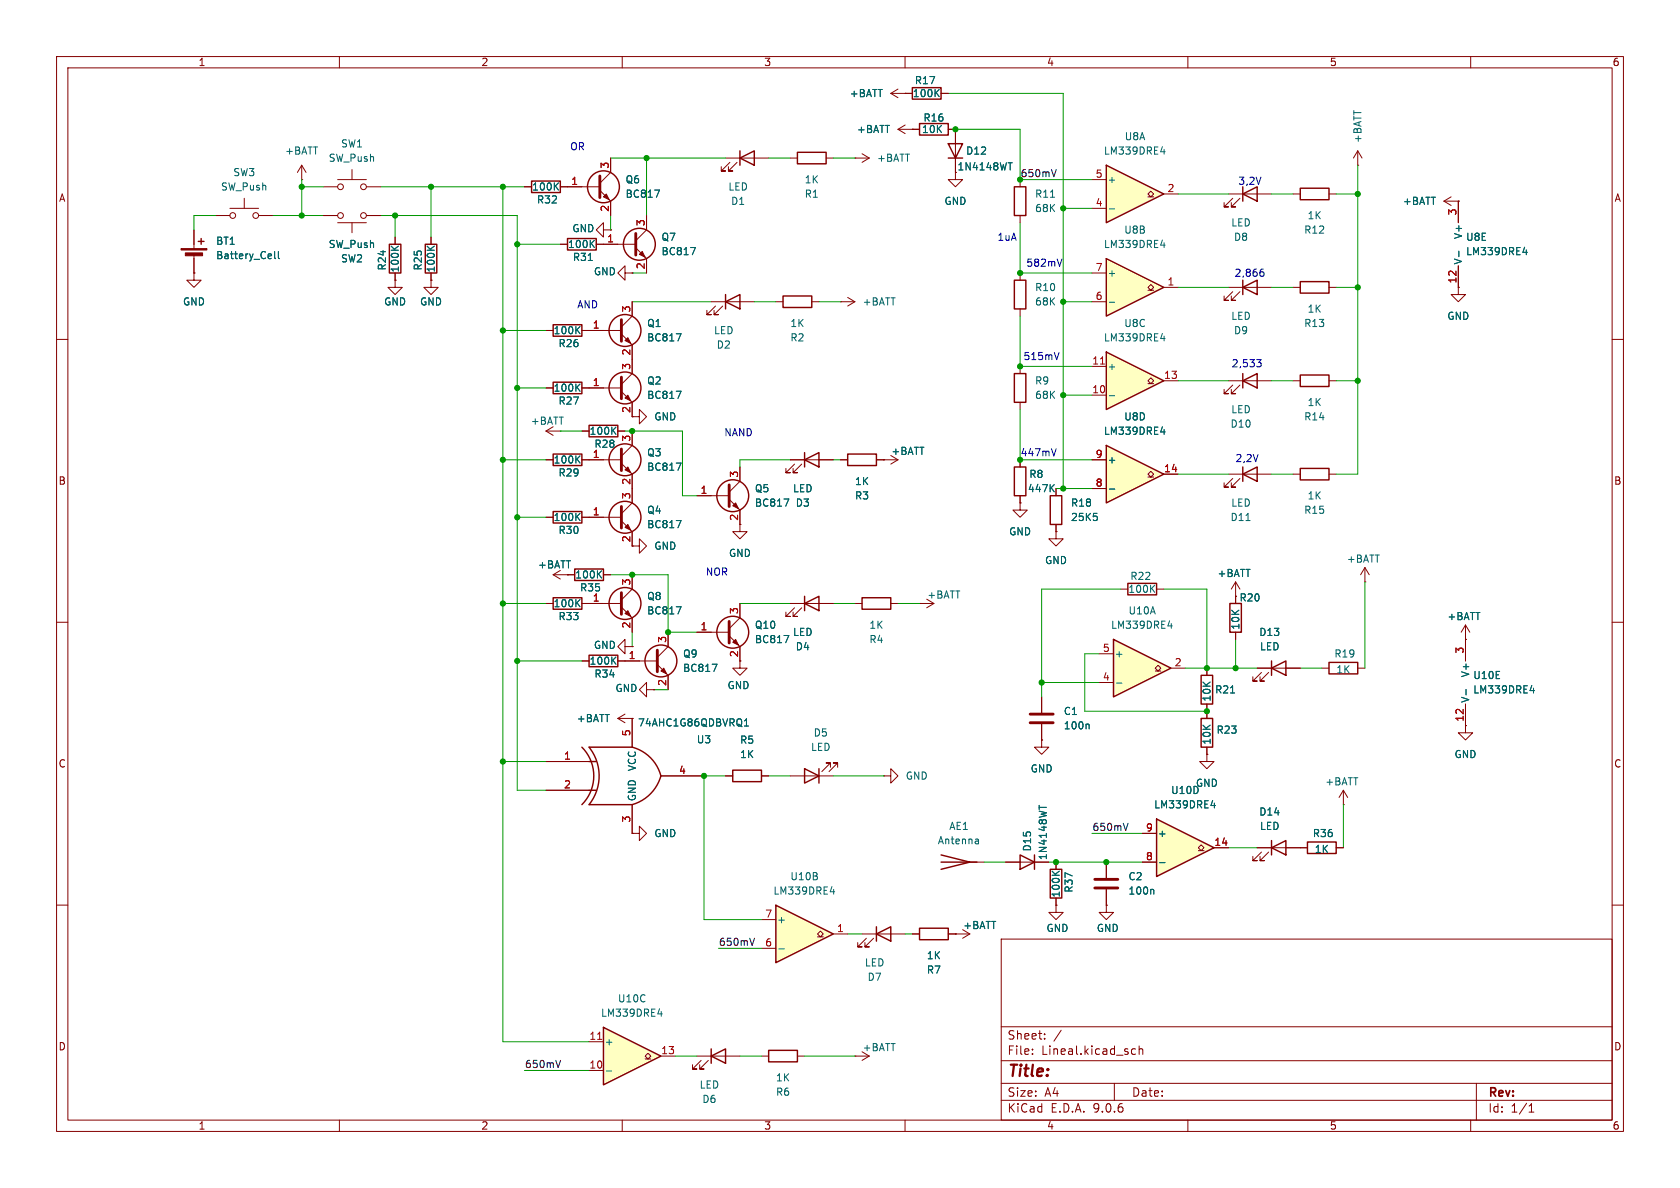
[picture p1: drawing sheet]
<svg xmlns="http://www.w3.org/2000/svg" width="297mm" height="210mm" viewBox="0 0 297 210" stroke-linecap="round" stroke-linejoin="round" font-family="sans-serif">
<g fill="none" stroke="#840000" stroke-width=".18">
<path d="M10 10h277v190h-277zM12 12h273v186h-273zM60 10v2M110 10v2M160 10v2M210 10v2M260 10v2M128.3 27.9h7.6M129 28.7l-1.5 1.5h.8h-.8v-.7M130.3 28.7l-1.5 1.5h.7h-.7v-.7M240 29.2h.1M240 26.7l-.7 1.2"/>
<path d="M240 26.7l.8 1.2M240 26.7v2.5M255.3 35.6l1.2 .7M255.3 35.6h2.5M256.5 34.8l-1.2 .8M257.8 35.6h.1M257.8 35.6v3.8M148.6 53.3h.1M148.6 53.3h2.5M149.9 52.6l1.2 .7M151.1 53.3l-1.2 .8M257.8 50.8v1.3h1.3l-1.3 1.2-1.3-1.2h1.3"/>
<path d="M257.8 50.8h.1M257.8 47v3.8M10 60h2M285 60h2M180.3 81.3v1.3M180.3 87.6v1.3M10 110h2M285 110h2M186.7 152.4v1.3M186.7 158.8v1.2M10 160h2M177 166h108v32h-108z"/>
<path d="M195.6 160v1.3h1.2l-1.2 1.3-1.3-1.3h1.3M195.6 160h.1M285 160h2M60 198v2M110 198v2M160 198v2M177 194.5h108M177 191.5h108M177 187.5h108M177 181.5h108M182.5 186.3v.1M182.5 185.5v.1"/>
<path d="M184.7 183.6v.1M184.7 182.8v.1M187.6 182.1l-1.3 2M197 191.5v3M200.1 186.3l.2 .1 .4-.1M200.7 185.5l-.4-.1-.2 .1M201.4 185.5l.2-.1 .4 .1v.9M201.4 184.9v1.5M210 198v2M260 198v2M261 191.5v6.5M270.3 196.6h.9"/>
<path d="M270.3 195.5l.4-.4v1.5"/>
</g>
<path d="M130.8 27.9l2.5-1.2v2.5zM130.8 26.7v2.5M179.3 82.6h2.1v5h-2.1zM185.7 153.7h2v5.1h-2z" fill="none" stroke="#840000" stroke-width=".25"/>
<path d="M257.9 44.4v1M269.2 44.6h.8M269.8 44.2v.8M185.8 86.2l.6 .7M186.4 85.7l-.7 .7M186 154l.7 .7M187.3 154l-.8 .5" fill="none" stroke="#006464" stroke-width=".18"/>
<path d="M195.6 45.7l10.1 5.1-10.1 5.1z" fill="#ffffc2"/>
<path d="M195.6 45.7l10.1 5.1-10.1 5.1zM219.7 50.8l2.5-1.3v2.6zM219.7 49.5v2.6M229.9 49.8h5v2h-5z" fill="none" stroke="#840000" stroke-width=".25"/>
<path d="M193 48.3h2.6M193 53.3h2.6M202.9 51.3h.6l-.6-.5 .6-.5 .5 .5-.5 .5h.5M205.7 50.8h2.6M217.2 50.8h7.6M217.9 51.6l-1.5 1.5h.8h-.8v-.8M219.2 51.6l-1.5 1.5h.7h-.7v-.8M228.6 50.8h1.3M234.9 50.8h1.3" fill="none" stroke="#840000" stroke-width=".18"/>
<path d="M196.1 53.4h1M205.2 43.3h.8M205.8 42.9v.9" fill="none" stroke="#006464" stroke-width=".18"/>
<g fill="#ffffc2">
<path d="M104.1 134.6h1.3z"/>
<path d="M104.1 139.7h1.3z"/>
</g>
<path d="M104.1 132.1h7.7M104.1 142.2h7.7" fill="none" stroke="#ffffc2" stroke-width=".18"/>
<path d="M102.9 132.1a7.2 7.2 0 0 1 0 10.1M104.1 132.1h7.7a7.1 7.1 0 0 1 5 5.1 7.4 7.4 0 0 1-5 5h-7.7a8.1 8.1 0 0 0 0-10.1zM104.1 134.6h1.3M104.1 139.7h1.3" fill="none" stroke="#840000" stroke-width=".25"/>
<path d="M156.2 81.3h.1M156.2 81.3h2.5M157.5 80.5l1.2 .8M158.7 81.3l-1.2 .7M96.5 134.6h7.6M96.5 139.7h7.6M111.8 127v5.1M116.8 137.2h7.7M111.8 142.2v5.1" fill="none" stroke="#840000" stroke-width=".18"/>
<path d="M131.6 128.3h.7M131.6 127.4l.4-.3v1.2" fill="none" stroke="#006464" stroke-width=".18"/>
<path d="M195.6 62.2l10.1 5.1-10.1 5.1z" fill="#ffffc2"/>
<path d="M141 26.9h5v2.1h-5zM179.3 33h2.1v5.1h-2.1zM219.7 34.3l2.5-1.3v2.6zM219.7 33v2.6M229.9 33.3h5v2h-5zM179.3 49.5h2.1v5.1h-2.1zM195.6 62.2l10.1 5.1-10.1 5.1zM180.3 151.1l2.6 1.3-2.6 1.3zM182.9 151.1v2.6" fill="none" stroke="#840000" stroke-width=".25"/>
<g fill="none" stroke="#840000" stroke-width=".18">
<path d="M139.7 27.9h1.3M146 27.9h1.3M180.3 31.8v1.2M180.3 38.1v1.3M217.2 34.3h7.6M217.9 35.1l-1.5 1.5h.8h-.8v-.8M219.2 35.1l-1.5 1.5h.7h-.7v-.8M228.6 34.3h1.3M234.9 34.3h1.3M180.3 48.3v1.2M180.3 54.6v1.3M193 64.8h2.6"/>
<path d="M193 69.9h2.6M202.9 67.8h.6l-.6-.5 .6-.5 .5 .5-.5 .5h.5M205.7 67.3h2.6M130.8 116.8v1.3h1.3l-1.3 1.3-1.3-1.3h1.3M177.8 152.4h7.6"/>
</g>
<path d="M194.6 64.4h.7" fill="none" stroke="#a90000" stroke-width=".18"/>
<path d="M185.7 34.9h.7M205.2 59.8h.8M205.8 59.4v.9M196.1 69.9h1M183.7 142.4v.7" fill="none" stroke="#006464" stroke-width=".18"/>
<path d="M195.6 29.2l10.1 5.1-10.1 5.1z" fill="#ffffc2"/>
<g fill="none" stroke="#840000" stroke-width=".25">
<path d="M167.6 25.4h2.6l-1.3 2.5zM167.6 27.9h2.6M195.6 29.2l10.1 5.1-10.1 5.1zM179.3 66h2.1v5.1h-2.1zM219.7 67.3l2.5-1.3v2.6zM219.7 66v2.6M229.9 66.3h5v2h-5zM149.9 80.3h5v2h-5zM212.3 119.4h2.1v5.1h-2.1zM224.8 118.1l2.5-1.3v2.6zM224.8 116.8v2.6M212.3 127h2.1v5.1h-2.1z"/>
<circle cx="110.5" cy="58.4" r="2.82"/>
<circle cx="113" cy="43.2" r="2.82"/>
<circle cx="110.5" cy="68.6" r="2.82"/>
</g>
<g fill="none" stroke="#840000" stroke-width=".18">
<path d="M114.3 38.1v2.5l-1.9 1.9M168.9 22.9v7.6M193 31.8h2.6M193 36.8h2.6M202.9 34.8h.6l-.6-.5 .6-.5 .5 .5-.5 .5h.5M205.7 34.3h2.6M104.1 58.4h5.8M106.7 43.2h5.7M109.9 59.1l1.9 1.9v5l-1.9 1.9M111.8 53.3v2.6l-1.9 1.9M112.4 43.8l1.9 1.9v2.6M104.1 68.6h5.8"/>
<path d="M109.9 69.2l1.9 1.9v2.6M180.3 64.8v1.2M180.3 71.1v1.3M217.2 67.3h7.6M217.9 68.1l-1.5 1.5h.8h-.8v-.8M219.2 68.1l-1.5 1.5h.7h-.7v-.8M228.6 67.3h1.3M234.9 67.3h1.3M148.6 81.3h1.3M154.9 81.3h1.3M213.4 118.1v1.3M222.2 118.1h7.7"/>
<path d="M223 118.9l-1.5 1.5h.7h-.7v-.8M224.3 118.9l-1.5 1.5h.7h-.7v-.8M213.4 124.5v2.5M213.4 132.1v1.3"/>
</g>
<path d="M178.2 28.8h.8M196.1 36.9h1M205.2 26.8h.8M205.8 26.4v.8M119.6 59h.8l-.5 1.3M122.1 43.8h.8l-.5 1.2M119.6 69.2h.8l-.5 1.2M217.5 122.5h.8" fill="none" stroke="#006464" stroke-width=".18"/>
<path d="M109.9 56.5v3.8M112.4 41.3v3.8M109.9 66.7v3.8" fill="none" stroke="#840000" stroke-width=".51"/>
<g fill="#840000" stroke="#840000" stroke-width=".18">
<path d="M110.5 70.4l.5-.5 .5 1z"/>
<path d="M110.5 60.2l.5-.5 .5 1z"/>
<path d="M113 45l.5-.5 .5 1z"/>
</g>
<path d="M195.6 78.7l10.1 5.1-10.1 5.1z" fill="#ffffc2"/>
<g fill="none" stroke="#840000" stroke-width=".25">
<path d="M195.6 78.7l10.1 5.1-10.1 5.1zM185.7 87.6h2v5.1h-2zM224.8 149.9l2.5-1.3v2.5zM224.8 148.6v2.5M231.1 148.8h5.1v2.1h-5.1z"/>
<circle cx="106.7" cy="33" r="2.82"/>
<circle cx="129.5" cy="111.8" r="2.82"/>
</g>
<g fill="none" stroke="#840000" stroke-width=".18">
<path d="M100.3 33h5.7M106 33.7l1.9 1.9v2.5M107.9 27.9v2.6l-1.9 1.9M106.7 40.6v-1.2l-1.3 1.2 1.3 1.3v-1.3h1.2M107.9 40.6h.1M110.5 48.3v-1.3l-1.3 1.3 1.3 1.2v-1.2h1.3M111.8 48.3h.1M180.3 88.9v1.3h1.3l-1.3 1.2-1.2-1.2h1.2M180.3 88.9h.1M186.7 94v1.3h1.3l-1.3 1.2-1.3-1.2h1.3M186.7 94h.1M186.7 86.4v1.2"/>
<path d="M186.7 92.7v1.3M193 81.3h2.6M193 86.4h2.6M202.9 84.3h.6l-.6-.5 .6-.5 .5 .5-.5 .5h.5M205.7 83.8h2.6M123.2 111.8h5.7M128.9 112.4l1.9 1.9v2.5M130.8 106.7v2.5l-1.9 1.9M237.5 139.7l-.8 1.3M237.5 139.7l.8 1.3M237.5 139.7v2.5M222.2 149.9h8.9"/>
<path d="M223 150.6l-1.5 1.5h.7h-.7v-.7M224.3 150.6l-1.5 1.5h.7h-.7v-.7M236.2 149.9h1.3M237.5 142.2h.1"/>
</g>
<path d="M115.7 33.6h.9l-.6 1.3M205.2 76.4h.8M205.8 75.9v.9M193.3 90.7h.6M193.9 91.3l.1 .2-.1 .5M196.1 86.5h1M138.6 112.3h.8l-.5 1.3" fill="none" stroke="#006464" stroke-width=".18"/>
<path d="M106 31.1v3.8M128.9 109.9v3.8" fill="none" stroke="#840000" stroke-width=".51"/>
<g fill="#840000" stroke="#840000" stroke-width=".18">
<path d="M106.7 34.8l.5-.5 .5 1z"/>
<path d="M130 113l.6 1-1.1-.5z"/>
</g>
<path d="M204.5 144.8l10.1 5.1-10.1 5z" fill="#ffffc2"/>
<path d="M199.4 103.1h5.1v2.1h-5.1zM204.5 144.8l10.1 5.1-10.1 5z" fill="none" stroke="#840000" stroke-width=".25"/>
<g fill="none" stroke="#840000" stroke-width=".18">
<path d="M151.1 27.9h.1M151.1 27.9h2.6M152.4 27.2l1.3 .7M153.7 27.9l-1.3 .8M158.7 22.9l1.3 .7M158.7 22.9h2.6M160 22.1l-1.3 .8M161.3 22.9h.1M198.1 104.1h1.3M204.5 104.1h1.2M213.4 133.4v1.2h1.2l-1.2 1.3-1.3-1.3h1.3M213.4 133.4h.1"/>
<path d="M195.6 152.4v2.8M195.6 157.2v2.8M201.9 147.3h2.6M201.9 152.4h2.6M211.8 150.4h.5l-.5-.5 .5-.5 .6 .5-.6 .5h.6M214.6 149.9h2.6"/>
</g>
<path d="M203.6 104l.5 .7M204.1 103.4l-.7 .8M203.8 157.2l.2 .2v.7M205 152.5h1M214.1 142.4h.8M214.7 142v.8" fill="none" stroke="#006464" stroke-width=".18"/>
<path d="M193.5 155.4h4.1M193.5 157h4.1" fill="none" stroke="#840000" stroke-width=".51"/>
<path d="M196.8 113l10.2 5.1-10.2 5.1z" fill="#ffffc2"/>
<g fill="none" stroke="#840000" stroke-width=".25">
<path d="M161.3 15.5h5.1v2h-5.1zM162.6 21.8h5v2.1h-5zM128.3 53.3l2.5-1.2v2.5zM128.3 52.1v2.5M138.4 52.3h5.1v2.1h-5.1zM142.2 81.3l2.6-1.3v2.6zM142.2 80v2.6M219.7 83.8l2.5-1.2v2.5zM219.7 82.6v2.5M229.9 82.8h5v2h-5zM196.8 113l10.2 5.1-10.2 5.1zM217.4 106.7h2.1v5.1h-2.1z"/>
<path d="M234.9 117.1h5.1v2h-5.1zM125.7 186.7l2.6-1.3v2.6zM125.7 185.4v2.6"/>
</g>
<g fill="none" stroke="#840000" stroke-width=".18">
<path d="M157.5 16.5l1.2 .8M157.5 16.5h3.8M158.7 15.7l-1.2 .8M160 16.5h.1M166.4 16.5h1.2M161.3 22.9h1.3M167.6 22.9h1.3M168.9 30.5v1.3h1.3l-1.3 1.2-1.3-1.2h1.3M125.7 53.3h7.6M126.5 54.1l-1.5 1.5h.7h-.7v-.7M127.8 54.1l-1.6 1.5h.8h-.8v-.7M137.2 53.3h1.2"/>
<path d="M143.5 53.3h1.3M139.7 81.3h7.6M140.5 82l-1.6 1.6h.8h-.8v-.8M141.7 82l-1.5 1.6h.8h-.8v-.8M217.2 83.8h7.6M217.9 84.6l-1.5 1.5h.8h-.8v-.8M219.2 84.6l-1.5 1.5h.7h-.7v-.8M228.6 83.8h1.3M234.9 83.8h1.3M194.3 115.6h2.5M204.2 118.6h.5l-.5-.5 .5-.5 .5 .5-.5 .5h.5M207 118.1h2.5"/>
<path d="M218.4 105.4h.1M218.4 102.9l-.7 1.2M218.4 102.9l.8 1.2M218.4 102.9v3.8M218.4 111.8v1.2M233.7 118.1h1.2M240 118.1h1.3M241.3 102.9h.1M241.3 100.3l-.8 1.3M241.3 100.3l.8 1.3M241.3 100.3v2.6M259.1 113h.1"/>
<path d="M259.1 110.5v6.3M259.1 110.5l-.8 1.3M259.1 110.5l.7 1.3M184.1 130.8v1.3h1.3l-1.3 1.3-1.2-1.3h1.2M184.1 130.8h.1M184.1 123.2v2.8M184.1 128v2.8M194.3 120.7h2.5M259.1 128.3v1.2h1.2l-1.2 1.3-1.3-1.3h1.3M259.1 128.3h.1M259.1 124.5v3.8M186.7 160v1.3h1.3l-1.3 1.3-1.3-1.3h1.3"/>
<path d="M186.7 160h.1M123.2 186.7h7.6M124 187.5l-1.6 1.5h.8h-.8v-.8M125.2 187.5l-1.5 1.5h.8h-.8v-.8"/>
</g>
<path d="M165.5 16.4l.5 .7M166 15.8l-.7 .7M220.3 92h.7M206.5 110.6h.8M207.1 110.2v.9M192.4 128l.1 .2v.6M197.4 120.7h.9M259.2 121.9v.9M270.5 122.1h.8M271.1 121.7v.8" fill="none" stroke="#006464" stroke-width=".18"/>
<path d="M182.1 126.2h4.1M182.1 127.8h4.1" fill="none" stroke="#840000" stroke-width=".51"/>
<path d="M106.7 181.6l10.1 5.1-10.1 5.1z" fill="#ffffc2"/>
<path d="M166.4 151.1l5 1.3-5 1.3M166.4 152.4h6.3M154.9 165.1l2.6-1.3v2.6zM154.9 163.8v2.6M162.6 164.1h5v2h-5zM106.7 181.6l10.1 5.1-10.1 5.1z" fill="none" stroke="#840000" stroke-width=".25"/>
<g fill="none" stroke="#840000" stroke-width=".18">
<path d="M111.8 147.3h1.2v-1.2l1.3 1.2-1.3 1.3v-1.3M111.8 147.3h.1M171.4 152.4h2.6M152.4 165.1h7.6M153.2 165.9l-1.6 1.5h.8h-.8v-.8M154.4 165.9l-1.5 1.5h.8h-.8v-.8M161.3 165.1h1.3M167.6 165.1h3.8M168.9 165.1h.1M170.2 164.3l1.2 .8M171.4 165.1l-1.2 .8M104.1 184.2h2.6"/>
<path d="M104.1 189.2h2.6M114 187.2h.6l-.6-.5 .6-.5 .5 .5-.5 .5h.5M116.8 186.7h2.6"/>
</g>
<path d="M105.7 183.7h.7" fill="none" stroke="#a90000" stroke-width=".18"/>
<path d="M172.8 148.3l.2 .2v.7M173 149.1l-.4 .1M173 148.6l-.4 .1M116.3 179.2h.8M116.9 178.8v.8M107.2 189.3h1" fill="none" stroke="#006464" stroke-width=".18"/>
<path d="M137.2 160l10.1 5.1-10.1 5.1z" fill="#ffffc2"/>
<g fill="none" stroke="#840000" stroke-width=".25">
<path d="M94 32h5.1v2h-5.1zM35.1 42.7h1M35.6 42.2v1M68.8 43.2h2.1v5.1h-2.1zM75.2 43.2h2v5.1h-2zM97.8 57.4h5.1v2h-5.1zM100.3 42.2h5.1v2h-5.1zM97.8 67.6h5.1v2h-5.1zM104.1 75.2h5.1v2h-5.1zM97.8 90.4h5.1v2.1h-5.1zM97.8 80.3h5.1v2h-5.1zM97.8 105.7h5.1v2h-5.1z"/>
<path d="M101.6 100.6h5.1v2h-5.1zM104.1 115.8h5.1v2.1h-5.1zM142.2 106.7l2.6-1.3v2.6zM142.2 105.4v2.6M152.4 105.7h5.1v2h-5.1zM129.5 136.1h5.1v2.1h-5.1zM142.2 135.9l2.6 1.3-2.6 1.2zM144.8 135.9v2.5M137.2 160l10.1 5.1-10.1 5.1zM135.9 185.7h5.1v2h-5.1z"/>
<circle cx="110.5" cy="91.4" r="2.82"/>
<circle cx="110.5" cy="81.3" r="2.82"/>
<circle cx="129.5" cy="87.6" r="2.82"/>
<circle cx="110.5" cy="106.7" r="2.82"/>
<circle cx="116.8" cy="116.8" r="2.82"/>
</g>
<g fill="none" stroke="#840000" stroke-width=".18">
<path d="M160 16.5h.1M160 16.5h1.3M166.4 16.5h1.2M38.1 38.1h2.5M40.6 36.8h5.1M43.2 35.1v1.7M45.7 38.1h2.6M53.3 31.8h.1M53.3 29.2l-.7 1.3M53.3 29.2l.8 1.3M53.3 29.2v2.6M57.1 33h2.6"/>
<path d="M57.1 38.1h2.6M59.7 31.8h5.1M59.7 39.4h5.1M62.2 30v1.8M62.2 39.4v1.7M64.8 33h2.5M64.8 38.1h2.5M92.7 33h1.3M99.1 33h3.8M107.9 27.9v2.6M107.9 35.6v2.5M114.3 38.1v2.5"/>
<path d="M161.3 22.9h.1M161.3 22.9h1.3M167.6 22.9h1.3v2.5M168.9 27.9v2.6M257.8 35.6h.1M257.8 35.6v3.8M34.3 48.3v1.2h1.3l-1.3 1.3-1.3-1.3h1.3M34.3 48.3h.1M34.3 40.6v3.3M34.3 45v3.3M69.8 49.5v1.3h1.3l-1.3 1.3-1.2-1.3h1.2M69.8 49.5h.1"/>
<path d="M69.8 41.9v1.3M69.8 48.3v1.2M76.2 49.5v1.3h1.3l-1.3 1.3-1.3-1.3h1.3M76.2 49.5h.1M76.2 41.9v1.3M76.2 48.3v1.2M96.5 58.4h1.3M99.1 43.2h1.2M102.9 58.4h3.8M105.4 43.2h3.8M107.9 40.6h.1M111.8 48.3h.1"/>
<path d="M111.8 53.3v2.6M114.3 45.7v2.6M257.8 50.8h.1M257.8 47v3.8M96.5 68.6h1.3M96.5 76.2h2.6M96.5 76.2l1.3 .8M97.8 75.4l-1.3 .8M99.1 76.2h.1M102.9 68.6h3.8M102.9 76.2h1.2M109.2 76.2h1.3"/>
<path d="M111.8 71.1v2.6h1.2v-1.3l1.3 1.3-1.3 1.2v-1.2M111.8 61v5M111.8 76.2v2.5l-1.9 1.9M96.5 91.4h1.3M96.5 81.3h1.3M102.9 91.4h7M102.9 81.3h7M109.9 92.1l1.9 1.9v2.5h1.2v-1.2l1.3 1.2-1.3 1.3v-1.3M109.9 81.9l1.9 1.9v5.1l-1.9 1.9M123.2 87.6h5.7M128.9 88.3l1.9 1.9v3.8h1.3l-1.3 1.3-1.3-1.3h1.3M130.8 82.6v2.5l-1.9 1.9"/>
<path d="M139.7 81.3h2.5M144.8 81.3h2.5M148.6 81.3h1.3M154.9 81.3h1.3M156.2 81.3h.1M180.3 88.9h.1M180.3 81.3v1.3M180.3 87.6v1.3M186.7 94h.1M186.7 86.4v1.2M186.7 92.7v1.3M193 81.3h2.6"/>
<path d="M193 86.4h2.6M205.7 83.8h2.6M96.5 106.7h1.3M97.8 101.6l1.3 .8M97.8 101.6h3.8M99.1 100.8l-1.3 .8M100.3 101.6h.1M102.9 106.7h7M102.9 116.8h1.2M106.7 101.6h1.2M109.2 116.8h7M109.9 107.3l1.9 1.9v2.6"/>
<path d="M110.5 114.3v-1.3l-1.3 1.3 1.3 1.3v-1.3h1.3M111.8 114.3h.1M111.8 101.6v2.5l-1.9 1.9M116.2 117.5l1.9 1.9v2.5M118.1 111.8v2.5l-1.9 1.9M123.2 111.8h2.5M130.8 106.7v2.5M130.8 114.3v2.5M139.7 106.7h7.6M140.5 107.4l-1.6 1.6h.8h-.8v-.8M141.7 107.4l-1.5 1.6h.8h-.8v-.8M151.1 106.7h1.3"/>
<path d="M157.5 106.7h1.2M162.6 106.7h.1M162.6 106.7h2.5M163.8 105.9l1.3 .8M165.1 106.7l-1.3 .7M213.4 118.1v1.3M218.4 105.4h.1M218.4 105.4v1.3M218.4 111.8v1.2M222.2 118.1h2.6M227.3 118.1h2.6M259.1 113h.1"/>
<path d="M259.1 113v3.8M96.5 134.6h7.6M96.5 139.7h7.6M109.2 127l1.3 .8M109.2 127h2.6M110.5 126.2l-1.3 .8M111.8 127h.1M111.8 127v5.1M114.3 121.9v-1.2l-1.3 1.2 1.3 1.3v-1.3h1.3M115.6 121.9h.1M116.8 137.2h7.7M128.3 137.2h1.2"/>
<path d="M134.6 137.2h1.3M139.7 137.2h7.6M146.8 135.6v-.7h-.8h.8l-1.5 1.5M148.1 135.6v-.7h-.8h.8l-1.5 1.5M156.2 137.2h1.3v-1.3l1.2 1.3-1.2 1.2v-1.2M156.2 137.2h.1M184.1 130.8h.1M184.1 123.2v2.8M184.1 128v2.8M213.4 133.4h.1M213.4 124.5v2.5M213.4 132.1v1.3"/>
<path d="M259.1 128.3h.1M259.1 124.5v3.8M111.8 147.3h.1M111.8 142.2v5.1M177.8 152.4h2.5M182.9 152.4h2.5M186.7 152.4v1.3M186.7 158.8v1.2M195.6 152.4v2.8M195.6 157.2v2.8M201.9 147.3h2.6M201.9 152.4h2.6"/>
<path d="M214.6 149.9h2.6M222.2 149.9h2.6M227.3 149.9h3.8M236.2 149.9h1.3M134.6 162.6h2.6M134.6 167.6h2.6M144.5 165.6h.5l-.5-.5 .5-.5 .5 .5-.5 .5h.5M147.3 165.1h2.6M161.3 165.1h1.3M167.6 165.1h1.3M168.9 165.1h.1M186.7 160h.1"/>
<path d="M195.6 160h.1M134.6 186.7h1.3M141 186.7h1.2M151.1 186.7h.1M151.1 186.7h2.6M152.4 185.9l1.3 .8M153.7 186.7l-1.3 .8"/>
<circle cx="41.1" cy="38.1" r=".51"/>
<circle cx="45.2" cy="38.1" r=".51"/>
<circle cx="60.2" cy="33" r=".51"/>
<circle cx="60.2" cy="38.1" r=".51"/>
<circle cx="64.3" cy="33" r=".51"/>
<circle cx="64.3" cy="38.1" r=".51"/>
</g>
<g fill="none" stroke="#006464" stroke-width=".18">
<path d="M165.5 16.4l.5 .7M166 15.8l-.7 .7M98.2 32.9l.5 .7M98.7 32.3l-.7 .8M115.7 33.6h.9l-.6 1.3M178.2 28.8h.8M48.6 44.5v1l.1 .2M49.2 44.5v1l.2 .2M69.2 43.5l.7 .7M70.4 43.5l-.7 .6M75.5 43.5l.7 .7M76.8 43.5l-.7 .6"/>
<path d="M102 58.3l.5 .7M102.5 57.7l-.7 .8M104 46h.7M104.5 43l.6 .8M105.1 42.5l-.7 .7M119.6 59h.8l-.5 1.3M122.1 43.8h.8l-.5 1.2M257.9 44.4v1M269.2 44.6h.8M269.8 44.2v.8M102 68.4l.5 .8M102.5 67.9l-.7 .7"/>
<path d="M108.3 76.1l.6 .7M108.9 75.5l-.7 .7M119.6 69.2h.8l-.5 1.2M205.2 76.4h.8M205.8 75.9v.9M102 91.3l.5 .7M102 81.1l.5 .8M102.5 90.7l-.7 .8M102.5 80.6l-.7 .7M119.6 92h.8l-.5 1.3M119.6 81.9h.8l-.5 1.2M138.6 88.2h.8l-.5 1.3"/>
<path d="M185.8 86.2l.6 .7M186.4 85.7l-.7 .7M193.3 90.7h.6M193.9 91.3l.1 .2-.1 .5M196.1 86.5h1M102 106.5l.5 .8M102.5 106l-.7 .7M105.8 101.5l.5 .7M106.3 100.9l-.7 .7M108.3 116.7l.6 .7M108.9 116.1l-.7 .8M119.6 107.3h.8l-.5 1.2"/>
<path d="M125.9 117.4h.8l-.5 1.3M138.6 112.3h.8l-.5 1.3M131.6 128.3h.7M131.6 127.4l.4-.3v1.2M192.4 128l.1 .2v.6M217.5 122.5h.8M259.2 121.9v.9M270.5 122.1h.8M271.1 121.7v.8M146.8 157.6h.8M147.4 157.2v.9M183.7 142.4v.7"/>
<path d="M186 154l.7 .7M187.3 154l-.8 .5M203.8 157.2l.2 .2v.7M205 152.5h1M214.1 142.4h.8M214.7 142v.8M137.7 167.7h1"/>
</g>
<path d="M109.9 79.4v3.8M109.9 89.5v3.8M128.9 85.7v3.8M109.9 104.8v3.8M116.2 114.9v3.8" fill="none" stroke="#840000" stroke-width=".51"/>
<g fill="#840000" stroke="#840000" stroke-width=".18">
<path d="M116.8 118.6l.5-.5 .6 1z"/>
<path d="M32 43.9h4.6v.3h-4.6z"/>
<path d="M32.8 44.7h3v.5h-3z"/>
<path d="M130 88.9l.6 1-1.1-.5z"/>
<path d="M110.5 93.2l.5-.5 .5 1z"/>
<path d="M110.5 83.1l.5-.5 .5 1z"/>
<path d="M110.5 108.5l.5-.5 .5 1z"/>
</g>
<path d="M186.7 30l-.4 1.2M199.4 145.5l-.4 1.3M133.4 165.9l-.4 1.2M99.1 187.4l-.4 1.3" fill="none" stroke="#0f0f0f" stroke-width=".18"/>
<g fill="none" stroke="#009600" stroke-width=".18">
<path d="M167.6 16.5h20.4v69.9M38.1 38.1h-3.8v2.5M48.3 38.1h8.8M53.3 33h3.8M53.3 31.8v6.3M67.3 38.1h24.1v101.6h5.1M67.3 33h25.4M69.8 38.1v3.8M76.2 33v8.9M88.9 33v151.2h15.2M107.9 38.1v2.5M107.9 27.9h20.4"/>
<path d="M114.3 27.9v10.2M135.9 27.9h3.8M147.3 27.9h3.8M168.9 22.9h11.4v8.9h12.7M180.3 39.4v8.9h12.7M188 36.8h5M208.3 34.3h8.9M224.8 34.3h3.8M236.2 34.3h3.8M240 29.2v54.6h-3.8M88.9 58.4h7.6M91.4 43.2h7.7"/>
<path d="M111.8 53.3h13.9M111.8 48.3h2.5M133.3 53.3h3.9M144.8 53.3h3.8M180.3 55.9v8.9h12.7M188 53.3h5M208.3 50.8h8.9M224.8 50.8h3.8M236.2 50.8h3.8M91.4 68.6h5.1M99.1 76.2h3.8M110.5 76.2h10.1v11.4h2.6"/>
<path d="M180.3 72.4v8.9h12.7M188 69.9h5M208.3 67.3h8.9M224.8 67.3h3.8M236.2 67.3h3.8M88.9 81.3h7.6M91.4 91.4h5.1M139.7 81.3h-8.9v1.3M147.3 81.3h1.3M186.7 86.4h6.3M208.3 83.8h8.9M224.8 83.8h3.8"/>
<path d="M88.9 106.7h7.6M91.4 116.8h11.5M107.9 101.6h10.2v10.2h5.1M111.8 111.8v2.5M130.8 106.7h8.9M147.3 106.7h3.8M158.7 106.7h3.9M194.3 115.6h-2.5v10.1h21.6M198.1 104.1h-14v19.1M205.7 104.1h7.7v14M209.5 118.1h12.7M218.4 113v5.1"/>
<path d="M229.9 118.1h3.8M241.3 102.9v15.2M88.9 134.6h7.6M115.6 121.9h2.5M128.3 137.2h-3.8v25.4h10.1M135.9 137.2h3.8M147.3 137.2h8.9M184.1 120.7h10.2M174 152.4h3.8M185.4 152.4h16.5M193 147.3h8.9M217.2 149.9h5"/>
<path d="M237.5 142.2v7.7M127 167.6h7.6M149.9 165.1h2.5M160 165.1h1.3M92.7 189.2h11.4M119.4 186.7h3.8M130.8 186.7h3.8M142.2 186.7h8.9"/>
</g>
<path d="M187.7 45.8l-.4 1.3M223 48.1h.2l.3 .2-.1 .4-.4 .1M223.1 47.6h.2M186.7 79.3l-.4 1.3M187.2 62.3l-.4 1.3M222.2 63.6h.8l-.5 .5 .4 .1 .1 .4-.3 .2h-.4" fill="none" stroke="#0000c2" stroke-width=".18"/>
<g fill="#009600" stroke="#009600" stroke-width=".18">
<circle cx="240" cy="34.3" r=".46"/>
<circle cx="240" cy="67.3" r=".46"/>
<circle cx="240" cy="50.8" r=".46"/>
<circle cx="218.4" cy="118.1" r=".46"/>
<circle cx="180.3" cy="64.8" r=".46"/>
<circle cx="188" cy="69.9" r=".46"/>
<circle cx="180.3" cy="81.3" r=".46"/>
<circle cx="188" cy="86.4" r=".46"/>
<circle cx="188" cy="53.3" r=".46"/>
<circle cx="180.3" cy="48.3" r=".46"/>
<circle cx="188" cy="36.8" r=".46"/>
<circle cx="195.6" cy="152.4" r=".46"/>
<circle cx="184.1" cy="120.7" r=".46"/>
<circle cx="213.4" cy="118.1" r=".46"/>
<circle cx="213.4" cy="125.7" r=".46"/>
<circle cx="186.7" cy="152.4" r=".46"/>
<circle cx="168.9" cy="22.9" r=".46"/>
<circle cx="111.8" cy="76.2" r=".46"/>
<circle cx="180.3" cy="31.8" r=".46"/>
<circle cx="114.3" cy="27.9" r=".46"/>
<circle cx="124.5" cy="137.2" r=".46"/>
<circle cx="118.1" cy="111.8" r=".46"/>
<circle cx="91.4" cy="116.8" r=".46"/>
<circle cx="88.9" cy="134.6" r=".46"/>
<circle cx="91.4" cy="43.2" r=".46"/>
<circle cx="76.2" cy="33" r=".46"/>
<circle cx="88.9" cy="33" r=".46"/>
<circle cx="91.4" cy="68.6" r=".46"/>
<circle cx="88.9" cy="58.4" r=".46"/>
<circle cx="53.3" cy="38.1" r=".46"/>
<circle cx="53.3" cy="33" r=".46"/>
<circle cx="69.8" cy="38.1" r=".46"/>
<circle cx="91.4" cy="91.4" r=".46"/>
<circle cx="88.9" cy="81.3" r=".46"/>
<circle cx="88.9" cy="106.7" r=".46"/>
<circle cx="111.8" cy="101.6" r=".46"/>
</g>
<text font-size="2.8" fill="#840000" x="178" y="190.9">Title:</text>
<g font-size="2.1" fill="#840000">
<text x="178" y="184">Sheet:</text>
<text x="178" y="186.7">File:</text>
<text x="184.1" y="186.7">Lineal.kicad_sch</text>
<text x="178" y="196.9">KiCad</text>
<text x="178" y="194.1">Size:</text>
<text x="184.7" y="194.1">A4</text>
<text x="185.7" y="196.9">E.D.A.</text>
<text x="193.3" y="196.9">9.0.6</text>
<text x="200" y="194.1">Date:</text>
<text x="263" y="194.3">Rev:</text>
<text x="263" y="196.9">Id:</text>
<text x="267.1" y="196.9">1/1</text>
</g>
<g font-size="1.8" fill="#840000">
<text x="35" y="11.9">1</text>
<text x="85" y="11.9">2</text>
<text x="135" y="11.9">3</text>
<text x="185" y="11.9">4</text>
<text x="235" y="11.9">5</text>
<text x="285" y="11.9">6</text>
<text x="10.3" y="35.9">A</text>
<text x="285.3" y="35.9">A</text>
<text x="111.5" y="73.1" transform="rotate(-90 111.5 73.1)">2</text>
<text x="10.3" y="85.9">B</text>
<text x="285.3" y="85.9">B</text>
<text x="130.6" y="92.1" transform="rotate(-90 130.6 92.1)">2</text>
<text x="10.3" y="135.9">C</text>
<text x="285.3" y="135.9">C</text>
<text x="10.3" y="185.9">D</text>
<text x="285.3" y="185.9">D</text>
<text x="35" y="199.9">1</text>
<text x="85" y="199.9">2</text>
<text x="135" y="199.9">3</text>
<text x="185" y="199.9">4</text>
<text x="235" y="199.9">5</text>
<text x="285" y="199.9">6</text>
</g>
<g font-size="1.8" fill="#006464">
<text x="150.1" y="17.4">+BATT</text>
<text x="161.3" y="17.4">100K</text>
<text x="161.6" y="15.1">R17</text>
<text x="151.4" y="23.7">+BATT</text>
<text x="162.9" y="23.7">10K</text>
<text x="163.2" y="21.7">R16</text>
<text x="50.3" y="27.5">+BATT</text>
<text x="58" y="28.8">SW_Push</text>
<text x="60.2" y="26.3">SW1</text>
<text x="154.9" y="28.8">+BATT</text>
<text x="170.7" y="27.5">D12</text>
<text x="195.1" y="27.5">LM339DRE4</text>
<text x="198.7" y="25">U8A</text>
<text x="240.9" y="25.4" transform="rotate(-90 240.9 25.4)">+BATT</text>
<text x="39" y="33.9">SW_Push</text>
<text x="41.1" y="31.3">SW3</text>
<text x="94" y="33.9">100K</text>
<text x="110.5" y="35.2">BC817</text>
<text x="110.5" y="32.6">Q6</text>
<text x="128.7" y="33.9">LED</text>
<text x="142.2" y="35.2">R1</text>
<text x="142.2" y="32.6">1K</text>
<text x="169.2" y="30.3">1N4148WT</text>
<text x="182.9" y="35.2">R11</text>
<text x="195.7" y="32.6">+</text>
<text x="94.8" y="36.2">R32</text>
<text x="101.1" y="41.2">GND</text>
<text x="129.2" y="36.4">D1</text>
<text x="166.9" y="36.4">GND</text>
<text x="182.9" y="37.7">68K</text>
<text x="198.7" y="41.5">U8B</text>
<text x="217.6" y="40.2">LED</text>
<text x="230.5" y="41.5">R12</text>
<text x="231.1" y="39">1K</text>
<text x="247.9" y="36.4">+BATT</text>
<text x="38.1" y="43.5">BT1</text>
<text x="38.1" y="46">Battery_Cell</text>
<text x="58" y="44">SW_Push</text>
<text x="60.2" y="46.6">SW2</text>
<text x="68.4" y="47.9" transform="rotate(-90 68.4 47.9)">R24</text>
<text x="74.8" y="47.9" transform="rotate(-90 74.8 47.9)">R25</text>
<text x="100.3" y="44">100K</text>
<text x="101.2" y="46.3">R31</text>
<text x="116.8" y="45.3">BC817</text>
<text x="116.8" y="42.8">Q7</text>
<text x="195.1" y="44">LM339DRE4</text>
<text x="218.1" y="42.8">D8</text>
<text x="258.7" y="46.9" transform="rotate(-90 258.7 46.9)">V-</text>
<text x="258.7" y="42.4" transform="rotate(-90 258.7 42.4)">V+</text>
<text x="259.1" y="45.3">LM339DRE4</text>
<text x="259.1" y="42.8">U8E</text>
<text x="70.7" y="48.3" transform="rotate(-90 70.7 48.3)">100K</text>
<text x="77.1" y="48.3" transform="rotate(-90 77.1 48.3)">100K</text>
<text x="104.9" y="48.9">GND</text>
<text x="182.9" y="51.7">R10</text>
<text x="195.7" y="49.1">+</text>
<text x="32.3" y="54.2">GND</text>
<text x="67.8" y="54.2">GND</text>
<text x="74.2" y="54.2">GND</text>
<text x="97.8" y="59.3">100K</text>
<text x="114.3" y="58">Q1</text>
<text x="126.1" y="59.3">LED</text>
<text x="139.6" y="58">1K</text>
<text x="152.4" y="54.2">+BATT</text>
<text x="182.9" y="54.2">68K</text>
<text x="198.7" y="58">U8C</text>
<text x="217.6" y="56.7">LED</text>
<text x="218.1" y="59.3">D9</text>
<text x="230.5" y="58">R13</text>
<text x="231.1" y="55.5">1K</text>
<text x="255.8" y="56.7">GND</text>
<text x="98.6" y="61.6">R26</text>
<text x="114.3" y="60.6">BC817</text>
<text x="126.6" y="61.8">D2</text>
<text x="139.6" y="60.6">R2</text>
<text x="195.1" y="60.6">LM339DRE4</text>
<text x="195.7" y="65.6">+</text>
<text x="97.8" y="69.4">100K</text>
<text x="98.6" y="71.7">R27</text>
<text x="114.3" y="70.7">BC817</text>
<text x="114.3" y="68.2">Q2</text>
<text x="182.9" y="68.2">R9</text>
<text x="182.9" y="70.7">68K</text>
<text x="231.1" y="72">1K</text>
<text x="93.7" y="75.3">+BATT</text>
<text x="104.1" y="77.1">100K</text>
<text x="115.6" y="74.5">GND</text>
<text x="195.1" y="77.1">LM339DRE4</text>
<text x="198.7" y="74.5">U8D</text>
<text x="217.4" y="75.8">D10</text>
<text x="217.6" y="73.3">LED</text>
<text x="230.5" y="74.5">R14</text>
<text x="97.8" y="82.1">100K</text>
<text x="105" y="79.3">R28</text>
<text x="114.3" y="83.4">BC817</text>
<text x="114.3" y="80.9">Q3</text>
<text x="157.5" y="80.6">+BATT</text>
<text x="195.7" y="82.1">+</text>
<text x="98.6" y="84.4">R29</text>
<text x="133.4" y="89.8">BC817</text>
<text x="133.4" y="87.2">Q5</text>
<text x="140.1" y="87.2">LED</text>
<text x="140.6" y="89.8">D3</text>
<text x="151.1" y="88.5">R3</text>
<text x="151.1" y="86">1K</text>
<text x="181.6" y="87.2">447K</text>
<text x="181.9" y="84.7">R8</text>
<text x="189.2" y="89.8">R18</text>
<text x="217.6" y="89.8">LED</text>
<text x="231.1" y="88.5">1K</text>
<text x="97.8" y="92.3">100K</text>
<text x="98.6" y="94.6">R30</text>
<text x="114.3" y="93.6">BC817</text>
<text x="114.3" y="91">Q4</text>
<text x="178.3" y="94.8">GND</text>
<text x="189.2" y="92.3">25K5</text>
<text x="217.4" y="92.3">D11</text>
<text x="230.5" y="91">R15</text>
<text x="95" y="100.7">+BATT</text>
<text x="115.6" y="97.4">GND</text>
<text x="128.8" y="98.7">GND</text>
<text x="184.7" y="99.9">GND</text>
<text x="238" y="99.7">+BATT</text>
<text x="97.8" y="107.5">100K</text>
<text x="101.6" y="102.5">100K</text>
<text x="102.4" y="104.7">R35</text>
<text x="114.3" y="106.3">Q8</text>
<text x="163.8" y="106">+BATT</text>
<text x="199.4" y="105">100K</text>
<text x="199.7" y="102.7">R22</text>
<text x="215.1" y="102.2">+BATT</text>
<text x="219" y="106.5">R20</text>
<text x="98.6" y="109.8">R33</text>
<text x="114.3" y="108.8">BC817</text>
<text x="133.4" y="111.4">Q10</text>
<text x="133.4" y="113.9">BC817</text>
<text x="140.1" y="112.6">LED</text>
<text x="153.6" y="113.9">R4</text>
<text x="153.6" y="111.4">1K</text>
<text x="196.3" y="111.4">LM339DRE4</text>
<text x="199.4" y="108.8">U10A</text>
<text x="219.3" y="111.4" transform="rotate(-90 219.3 111.4)">10K</text>
<text x="222.5" y="112.6">D13</text>
<text x="255.8" y="109.8">+BATT</text>
<text x="104.1" y="117.7">100K</text>
<text x="104.9" y="114.9">GND</text>
<text x="105" y="120">R34</text>
<text x="120.7" y="119">BC817</text>
<text x="120.7" y="116.4">Q9</text>
<text x="140.6" y="115.2">D4</text>
<text x="197" y="116.4">+</text>
<text x="222.6" y="115.2">LED</text>
<text x="235.8" y="116.4">R19</text>
<text x="236.1" y="119.2">1K</text>
<text x="259.9" y="119.8" transform="rotate(-90 259.9 119.8)">V+</text>
<text x="108.7" y="122.5">GND</text>
<text x="128.5" y="122">GND</text>
<text x="214.2" y="124.1" transform="rotate(-90 214.2 124.1)">10K</text>
<text x="214.7" y="122.8">R21</text>
<text x="259.9" y="124.3" transform="rotate(-90 259.9 124.3)">V-</text>
<text x="260.4" y="120.2">U10E</text>
<text x="260.4" y="122.8">LM339DRE4</text>
<text x="101.9" y="127.9">+BATT</text>
<text x="112.7" y="128.6">74AHC1G86QDBVRQ1</text>
<text x="123.1" y="131.6">U3</text>
<text x="130.7" y="131.7">R5</text>
<text x="143.8" y="130.4">D5</text>
<text x="188" y="126.6">C1</text>
<text x="188" y="129.1">100n</text>
<text x="214.2" y="131.7" transform="rotate(-90 214.2 131.7)">10K</text>
<text x="215" y="129.9">R23</text>
<text x="112.6" y="136.4" transform="rotate(-90 112.6 136.4)">VCC</text>
<text x="130.7" y="134.2">1K</text>
<text x="143.3" y="132.9">LED</text>
<text x="182.1" y="136.8">GND</text>
<text x="257" y="134.2">GND</text>
<text x="112.6" y="141.7" transform="rotate(-90 112.6 141.7)">GND</text>
<text x="160" y="138">GND</text>
<text x="203.9" y="143.1">LM339DRE4</text>
<text x="206.9" y="140.6">U10D</text>
<text x="211.3" y="139.3">GND</text>
<text x="234.2" y="139">+BATT</text>
<text x="115.6" y="148.2">GND</text>
<text x="165.7" y="149.5">Antenna</text>
<text x="167.7" y="146.9">AE1</text>
<text x="204.6" y="148.2">+</text>
<text x="222.5" y="144.4">D14</text>
<text x="222.6" y="146.9">LED</text>
<text x="232" y="148.2">R36</text>
<text x="139.6" y="155.8">U10B</text>
<text x="182.5" y="150.6" transform="rotate(-90 182.5 150.6)">D15</text>
<text x="185.3" y="152.1" transform="rotate(-90 185.3 152.1)">1N4148WT</text>
<text x="199.4" y="155.8">C2</text>
<text x="232.3" y="151">1K</text>
<text x="136.6" y="158.3">LM339DRE4</text>
<text x="187.6" y="158.8" transform="rotate(-90 187.6 158.8)">100K</text>
<text x="189.8" y="157.9" transform="rotate(-90 189.8 157.9)">R37</text>
<text x="199.4" y="158.3">100n</text>
<text x="137.3" y="163.4">+</text>
<text x="170.2" y="164.4">+BATT</text>
<text x="184.9" y="164.9">GND</text>
<text x="193.8" y="164.9">GND</text>
<text x="152.8" y="171">LED</text>
<text x="153.3" y="173.6">D7</text>
<text x="163.8" y="172.3">R7</text>
<text x="163.8" y="169.8">1K</text>
<text x="106.2" y="179.9">LM339DRE4</text>
<text x="109.1" y="177.4">U10C</text>
<text x="106.8" y="185">+</text>
<text x="137.1" y="191.4">1K</text>
<text x="152.4" y="186">+BATT</text>
<text x="123.6" y="192.6">LED</text>
<text x="124.1" y="195.2">D6</text>
<text x="137.1" y="193.9">R6</text>
</g>
<g font-size="1.8" fill="#0000c2">
<text x="100.7" y="26.8">OR</text>
<text x="218.8" y="32.9">3,2V</text>
<text x="176.2" y="42.8">1uA</text>
<text x="181.4" y="47.3">582mV</text>
<text x="218.2" y="49.1">2,866</text>
<text x="101.9" y="54.7">AND</text>
<text x="180.8" y="63.9">515mV</text>
<text x="217.6" y="65.1">2,533</text>
<text x="127.9" y="77.3">NAND</text>
<text x="180.3" y="80.9">447mV</text>
<text x="218.3" y="81.9">2,2V</text>
<text x="124.7" y="102">NOR</text>
</g>
<g font-size="1.8" fill="#a90000">
<text x="107.7" y="29.9" transform="rotate(-90 107.7 29.9)">3</text>
<text x="100.9" y="32.8">1</text>
<text x="193.6" y="31.5">5</text>
<text x="206.3" y="34">2</text>
<text x="107.7" y="37.5" transform="rotate(-90 107.7 37.5)">2</text>
<text x="114" y="40.1" transform="rotate(-90 114 40.1)">3</text>
<text x="193.6" y="36.6">4</text>
<text x="257.6" y="38.2" transform="rotate(-90 257.6 38.2)">3</text>
<text x="107.2" y="42.9">1</text>
<text x="114" y="47.7" transform="rotate(-90 114 47.7)">2</text>
<text x="193.6" y="48">7</text>
<text x="193.6" y="53.1">6</text>
<text x="206.3" y="50.5">1</text>
<text x="257.6" y="50.2" transform="rotate(-90 257.6 50.2)">12</text>
<text x="104.7" y="58.2">1</text>
<text x="111.5" y="55.3" transform="rotate(-90 111.5 55.3)">3</text>
<text x="111.5" y="65.5" transform="rotate(-90 111.5 65.5)">3</text>
<text x="111.5" y="62.9" transform="rotate(-90 111.5 62.9)">2</text>
<text x="193" y="64.5">11</text>
<text x="104.7" y="68.3">1</text>
<text x="193" y="69.6">10</text>
<text x="205.7" y="67.1">13</text>
<text x="104.7" y="81">1</text>
<text x="111.5" y="78.2" transform="rotate(-90 111.5 78.2)">3</text>
<text x="193.6" y="81">9</text>
<text x="205.7" y="83.6">14</text>
<text x="111.5" y="88.3" transform="rotate(-90 111.5 88.3)">3</text>
<text x="111.5" y="85.8" transform="rotate(-90 111.5 85.8)">2</text>
<text x="123.8" y="87.4">1</text>
<text x="130.6" y="84.5" transform="rotate(-90 130.6 84.5)">3</text>
<text x="193.6" y="86.1">8</text>
<text x="104.7" y="91.2">1</text>
<text x="111.5" y="96" transform="rotate(-90 111.5 96)">2</text>
<text x="104.7" y="106.4">1</text>
<text x="111.5" y="103.6" transform="rotate(-90 111.5 103.6)">3</text>
<text x="111.5" y="111.2" transform="rotate(-90 111.5 111.2)">2</text>
<text x="117.9" y="113.7" transform="rotate(-90 117.9 113.7)">3</text>
<text x="123.8" y="111.5">1</text>
<text x="130.6" y="108.7" transform="rotate(-90 130.6 108.7)">3</text>
<text x="111.1" y="116.6">1</text>
<text x="130.6" y="116.3" transform="rotate(-90 130.6 116.3)">2</text>
<text x="194.9" y="115.3">5</text>
<text x="207.6" y="117.9">2</text>
<text x="258.8" y="115.6" transform="rotate(-90 258.8 115.6)">3</text>
<text x="117.9" y="121.4" transform="rotate(-90 117.9 121.4)">2</text>
<text x="194.9" y="120.4">4</text>
<text x="111.5" y="130.2" transform="rotate(-90 111.5 130.2)">5</text>
<text x="258.8" y="127.7" transform="rotate(-90 258.8 127.7)">12</text>
<text x="99.6" y="134.4">1</text>
<text x="119.9" y="136.9">4</text>
<text x="99.6" y="139.4">2</text>
<text x="111.5" y="145.5" transform="rotate(-90 111.5 145.5)">3</text>
<text x="202.5" y="147.1">9</text>
<text x="214.6" y="149.6">14</text>
<text x="202.5" y="152.1">8</text>
<text x="135.2" y="162.3">7</text>
<text x="135.2" y="167.4">6</text>
<text x="147.9" y="164.8">1</text>
<text x="104.1" y="183.9">11</text>
<text x="104.1" y="189">10</text>
<text x="116.8" y="186.4">13</text>
</g>
<g font-size="1.8" fill="#0f0f0f">
<text x="180.3" y="31.4">650mV</text>
<text x="193" y="147">650mV</text>
<text x="127" y="167.3">650mV</text>
<text x="92.7" y="188.9">650mV</text>
</g>
</svg>
